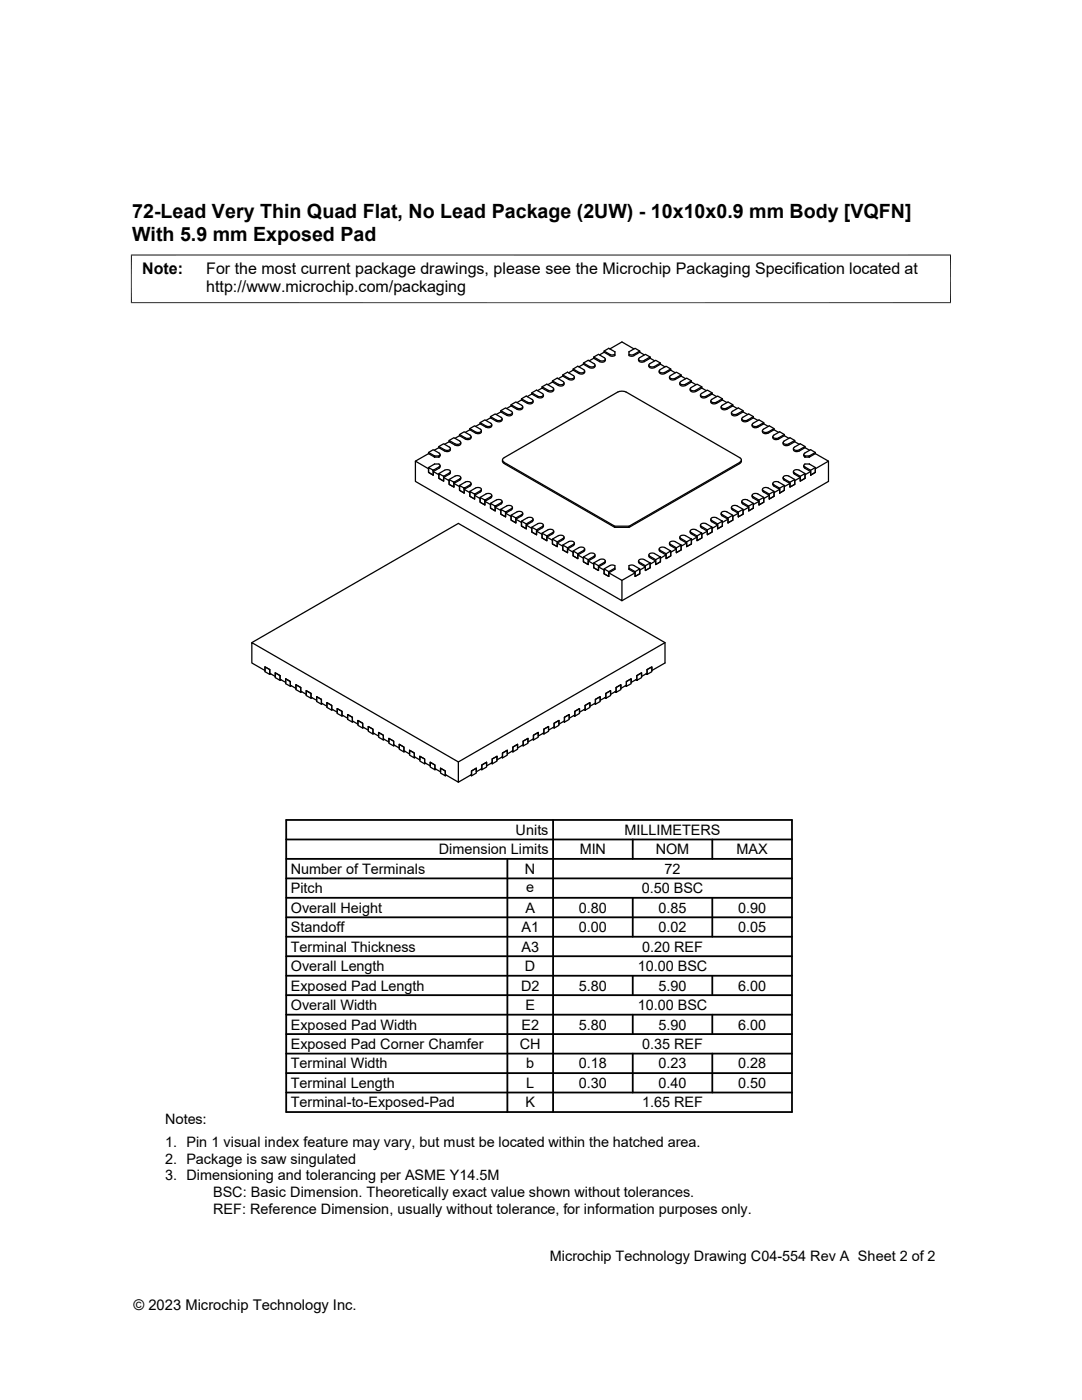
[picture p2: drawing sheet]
<svg xmlns="http://www.w3.org/2000/svg" width="216mm" height="279mm" viewBox="0 0 216 279" stroke-linecap="round" stroke-linejoin="round" font-family="sans-serif">
<g fill="none" stroke="#000" stroke-width=".25">
<path d="M104.1 79.8v-.2l.9-.6 1.2 .7 .2 .3a.74 .74 0 0 1-1.2 .3M104.1 79.8l1.1 .7M104.1 79.6l1.1 .7M104.1 79.8l-1 .5M106.1 78.4l1.2 .7a.67 .67 0 0 0 1.1-.4l-1.3-.8-1 .5v.2M106.1 78.6l1.2 .7a.77 .77 0 0 0 1.1-.3M106.1 78.6l-.9 .6M106.4 80a.67 .67 0 0 1-.4 .6 .67 .67 0 0 1-.8-.1M108.2 77.4l1.1 .7a.77 .77 0 0 0 1.2-.2M108.2 77.2l1.1 .7a.67 .67 0 0 0 1.1-.4l-1.3-.8-.9 .5v.2M108.2 77.4l-.9 .6M108.4 78.8v.2"/>
<path d="M110.2 76.2l1.2 .7M110.2 76.2v-.2l1-.5 1.2 .6 .1 .3a.74 .74 0 0 1-1.1 .3M110.2 76l1.2 .7M110.2 76.2l-.9 .6M110.5 77.6v.3M112.3 74.8l1.2 .7a.67 .67 0 0 0 1.1-.4l-1.4-.8-.9 .5v.3M112.3 75.1l1.2 .6a.77 .77 0 0 0 1.1-.2M112.3 75.1l-.9 .5M112.5 76.4a.67 .67 0 0 1-.3 .6 .67 .67 0 0 1-.8-.1M114.4 73.6l1.1 .7a.67 .67 0 0 0 1.1-.4l-1.3-.8-.9 .5v.3M114.4 73.9l1.1 .6a.77 .77 0 0 0 1.1-.2M114.4 73.9l-.9 .5"/>
<path d="M114.6 75.2v.3M116.4 72.7l1.2 .7a.67 .67 0 0 0 .7 .1 .67 .67 0 0 0 .4-.6M116.4 72.5l1.2 .6a.67 .67 0 0 0 1.1-.4l-1.3-.8-1 .6v.2M116.4 72.7l-.9 .5M116.7 74v.3M118.5 71.2l1.2 .7a.67 .67 0 0 0 1.1-.3l-1.4-.9-.9 .5v.3M118.5 71.5l1.2 .7a.77 .77 0 0 0 1.1-.3M118.5 71.5l-.9 .5M120.5 70.3l1.4 .8 .8-.1M120.5 70.1l1.4 .7 .8-.1M120.5 70.3l-.9 .5M120.8 71.7v.2"/>
<path d="M121.7 69.6l2.4-1.4 2.4 1.4M122.6 70.2l-1.1-.7-1 .6v.2M122.7 70.2v.8M123.3 78.2l-22.7 13.1a.49 .49 0 0 0-.3 .5 .49 .49 0 0 0 .3 .5l22.1 12.7v.2M123.3 78.3a1.88 1.88 0 0 1 1.6 0M124.9 78.2l22.7 13.1a.49 .49 0 0 1 .3 .5 .49 .49 0 0 1-.3 .5l-22.1 12.7M127.7 70.1l-1-.6-1.2 .7v.8M127.7 70.3l-1.4 .8-.8-.1M127.7 70.3v-.2l-1.4 .7-.8-.1M127.7 70.3l.9 .5M129.7 71.2l-.9-.5-1.2 .7a.35 .35 0 0 0-.1 .4 .35 .35 0 0 0 .4 .2h.5l1.3-.8v.3M129.7 71.5l-1.2 .7a.69 .69 0 0 1-.7 .1 .69 .69 0 0 1-.4-.6"/>
<path d="M129.7 71.5l.9 .5M131.8 72.5l-1-.6-1.1 .7a.35 .35 0 0 0-.2 .4 .35 .35 0 0 0 .5 .2h.5l1.3-.7v.2M131.8 72.7l-1.2 .7a.67 .67 0 0 1-.7 .1 .67 .67 0 0 1-.4-.6M131.8 72.7l.9 .5M133.8 73.6l-.9-.5-1.2 .7a.35 .35 0 0 0-.1 .4 .35 .35 0 0 0 .4 .2h.5l1.3-.8v.3M133.8 73.9l-1.1 .6a.69 .69 0 0 1-.8 .2 .69 .69 0 0 1-.4-.7M133.8 73.9l.9 .5M135.9 74.8l-.9-.5-1.2 .7a.35 .35 0 0 0-.2 .4 .35 .35 0 0 0 .5 .2h.5l1.3-.8v.3M135.9 75.1l-1.2 .6a.69 .69 0 0 1-.7 .1 .69 .69 0 0 1-.4-.6M135.9 75.1l.9 .5M137.9 77.3a.35 .35 0 0 0-.1 .5 .35 .35 0 0 0 .4 .2h.5l1.3-.8v.2M138 76l-1-.5-1.2 .6a.35 .35 0 0 0-.1 .5 .35 .35 0 0 0 .4 .2h.6l1.3-.8v.2"/>
<path d="M138 76.2l-1.2 .7a.67 .67 0 0 1-.8 .1 .67 .67 0 0 1-.3-.6M138 76.2l.9 .6M140 77.2l-.9-.5-1.2 .6M140 77.4l-1.1 .7a.69 .69 0 0 1-.8 .1 .69 .69 0 0 1-.4-.6M140 77.4l.9 .6M142.1 78.4l-1-.5-1.1 .6a.35 .35 0 0 0-.2 .5 .35 .35 0 0 0 .5 .2l.5-.1 1.3-.7v.2M142.1 78.6l-1.2 .7a.69 .69 0 0 1-.7 .1 .69 .69 0 0 1-.4-.6M142.1 78.6l.9 .6M144.1 79.6l-.9-.6-1.2 .7a.35 .35 0 0 0-.1 .5 .35 .35 0 0 0 .4 .1h.5l1.3-.7v.2M144.1 79.8l-1.1 .7a.67 .67 0 0 1-.8 .1 .67 .67 0 0 1-.4-.6M144.1 79.8l1 .5M85.5 90.3l1.2 .7"/>
<path d="M85.5 90.5l1.2 .7M85.5 90.5l-2.6 1.5M86.4 94.1l1.2 .6v.8l.9 .5v-.7l1.3-.7 .1-.5M86.7 91h.1M86.7 91h.9v.2h-.9zM87.6 92.6a.3 .3 0 0 1 .2 .3 .3 .3 0 0 1-.2 .3M87.6 94.5l1.2-.7a.68 .68 0 0 1 1.1 .4l-1.4 .9v.9l-.9-.5v-1l.9 .6M87.6 89.1l1.2 .7a.68 .68 0 0 0 1.1-.4l-1.4-.8-.9 .5v.2M87.6 89.3l1.2 .7a.67 .67 0 0 0 .7 .1 .67 .67 0 0 0 .4-.6M87.6 89.3l-.9 .6M87.6 92.6a2.3 2.3 0 0 0-2.1 .7M87.6 90.4a.3 .3 0 0 1 .2 .3 .3 .3 0 0 1-.2 .3"/>
<path d="M87.6 93.2l-1.2 .7v.9l-.9-.5v-1l.9 .6M87.6 90.4l-1.2-.7-.9 .6v.2M87.6 93.4l-1.2 .7v.7l-.9-.5v-.7l-2.6-1.6v4.1l41.2 23.8v-4.1l-2.6-1.5M87.8 92.9l-.2 .5M87.8 90.7l-.2 .5M88.5 95.3l1.1 .6v.8l1 .5v-.7l1.2-.7 .1-.5M89.6 95.7l1.2-.7a.68 .68 0 0 1 1.1 .4l-1.3 .8v1l-1-.5v-1l1 .5M89.6 88.2l1.2 .6a.69 .69 0 0 0 .7 .1 .69 .69 0 0 0 .4-.6M89.6 87.9l1.2 .7a.68 .68 0 0 0 1.1-.4l-1.3-.8-1 .5v.3M89.6 88.2l-.9 .5M90.6 96.5l1.1 .6v.8l.9 .5v-.7l1.2-.7M91.7 87l1.2 .6a.69 .69 0 0 0 .7 .1 .69 .69 0 0 0 .4-.6"/>
<path d="M91.7 86.7l1.2 .7a.68 .68 0 0 0 1.1-.4l-.2-.2M91.7 87l-.9 .5M92.6 97.7l1.1 .6v.7l1 .6v-.8l1.2-.7 .2-.4M93.7 85.5l1.2 .7a.68 .68 0 0 0 1.1-.4l-1.3-.8-1 .5v.3M93.7 98.1l1.2-.7a.68 .68 0 0 1 1.1 .4l-1.3 .8v1l-1-.6v-.9l1 .5M93.7 85.8l1.2 .6a.67 .67 0 0 0 .8 .2 .67 .67 0 0 0 .4-.7M93.7 85.8l-.9 .5M93.8 96.8a.35 .35 0 0 0 .1-.5 .35 .35 0 0 0-.4-.2h-.5l-1.3 .8M93.8 86.8l-1.2-.6-.9 .5v.3M93.8 96.8l-1.2 .6v1l-.9-.5v-1l.9 .5M94 96.5l-.2 .5M94.7 98.8l1.1 .7v.7l1 .6v-.7l1.1-.7 .2-.6"/>
<path d="M95.8 99.3l1.2-.7a.68 .68 0 0 1 1.1 .4l-1.3 .8v1l-1-.6v-.9l1 .5M95.8 84.3l1.2 .7a.68 .68 0 0 0 1.1-.4l-1.3-.8-1 .5v.3M95.8 84.6l1.2 .7a.69 .69 0 0 0 .7 .1 .69 .69 0 0 0 .4-.6M95.8 84.6l-.9 .5M97.9 83.4l1.1 .7M97.9 83.4v-.3l.9-.5 1.2 .7a.35 .35 0 0 1 .1 .4 .35 .35 0 0 1-.4 .2l-.6-.1M97.9 83.1l1.1 .7M97.9 83.4l-.9 .5M99 99.8l-1.1 .7M99.1 99.8a.68 .68 0 0 1 1.1 .4l-1.4 .8v1l-.9-.6v-.9l.9 .5M99.9 82.2l1.2 .7a.77 .77 0 0 0 1.1-.3M99.9 82l1.2 .6a.68 .68 0 0 0 1.1-.3l-1.3-.9-1 .6v.2"/>
<path d="M99.9 82.2l-.9 .5M100.2 83.6a.67 .67 0 0 1-.4 .6 .67 .67 0 0 1-.7-.1M100.3 91.8v.3l.3 .4M100.6 92.5l22.1 12.7h2.8l22.1-12.7M102 81l1.2 .7a.69 .69 0 0 0 .7 .1 .69 .69 0 0 0 .4-.6M102 80.8l1.2 .6a.68 .68 0 0 0 1.1-.3l-1.4-.9-.9 .6v.2M102 81l-.9 .5M102.3 82.4v.2M143.9 81.2v.2M144.1 80.9l1.2-.7 .9 .6v.2M146.2 81l-1.2 .7a.77 .77 0 0 1-1.1-.3M146.2 80.8l-1.2 .6a.68 .68 0 0 1-1.1-.3l.2-.2"/>
<path d="M146.2 81l.9 .5M147.9 91.8v.3l-.3 .4M148.1 99.9l.3-.2h.6l1.3 .8v.9l-.9 .6v-1l-1.3-.8zM148.3 82l-1.2 .6a.68 .68 0 0 1-1.1-.3l1.3-.9 1 .6v.2M148.3 82.2l-1.2 .7a.69 .69 0 0 1-.8 .1 .69 .69 0 0 1-.4-.6M148.3 82.2l.9 .5M150.1 84.8v.2M150.1 98.8v.3M150.1 99.1l.2 .3M150.3 84.5l1.1-.7 1 .5v.3M150.3 99.1a.35 .35 0 0 1-.2-.4 .35 .35 0 0 1 .5-.2h.5l1.3 .8v.9l-1 .6v-1l-1.1-.7M150.3 83.1l-1.2 .7a.68 .68 0 0 1-1.1-.3l1.4-.9 .9 .5v.3"/>
<path d="M150.3 83.4l-1.2 .7a.67 .67 0 0 1-.7 .1 .67 .67 0 0 1-.4-.6M150.3 83.4l.9 .5M152.1 85.9a.69 .69 0 0 0 .4 .7 .69 .69 0 0 0 .8-.2M152.1 97.7l.2 .4 1.2 .7v.8M152.4 99.3l-1 .5M152.4 84.3l-1.2 .7a.68 .68 0 0 1-1.1-.4l.2-.1M152.4 84.6l-1.2 .7a.77 .77 0 0 1-1.1-.3M152.4 84.6l.9 .5M153.3 97.4a.68 .68 0 0 0-1.1 .4l1.3 .8v1M153.3 97.4l1.2 .7v.9l-1 .6M153.5 98.8l-1.1 .7v.7l-1 .6v-.7l-1.1-.7M154.2 87.1v.3"/>
<path d="M154.2 96.5v.2M154.2 96.7l.2 .3 1.2 .7v.7M154.3 96.3l.3-.2h.6l1.3 .8v1l-.9 .5v-1l-1.3-.7zM154.5 85.8v-.3l-1-.5-1.2 .7a.35 .35 0 0 0-.1 .4 .35 .35 0 0 0 .4 .2l.7-.1M154.5 98.1l-1 .5M154.5 85.5l-1.2 .7M154.5 85.8l-1.2 .6M154.5 85.8l.9 .5M155.6 97.7l-1.1 .6v.7l-1 .6M156.3 88.3v.3M156.3 95.3v.2M156.3 95.5l.2 .3"/>
<path d="M156.4 95.6l1.2 .6v1l1-.5v-1l-1.2-.7a.68 .68 0 0 0-1.1 .4l.2 .2M156.4 88l1.2-.6 1 .5v.3M156.5 96.9l-.9 .5M156.5 86.7l-1.2 .7a.68 .68 0 0 1-1.1-.4l1.4-.8 .9 .5v.3M156.5 87l-1.2 .6a.77 .77 0 0 1-1.1-.2M156.5 87l.9 .5M157.6 96.5l-1.1 .6v.8l-.9 .5M158.3 94.1l.1 .5 1.3 .7v.7l.9-.5v-.8l1.2-.6M158.3 89.5a.67 .67 0 0 0 .4 .6 .67 .67 0 0 0 .7-.1M158.6 95.7l-1 .5M158.6 87.9l-1.2 .7a.68 .68 0 0 1-1.1-.4l.2-.2M158.6 88.2l-1.2 .6a.77 .77 0 0 1-1.1-.2"/>
<path d="M158.6 88.2l.9 .5M159.5 93.8l1.1 .7v1l-.9 .5v-.9l-1.2-.7a.35 .35 0 0 1-.1-.5 .35 .35 0 0 1 .4-.2l.6 .1M159.7 95.3l-1.1 .6v.8l-1 .5v-.7l-1.2-.7M160.4 90.7l.2 .5M160.4 92.9l.2 .5 1.2 .7v.7M160.5 92.7l.1-.1a2.3 2.3 0 0 1 2.1 .7v1l-.9 .5v-.9l-1.3-.8-.1-.2zM160.6 91.2h.9M160.6 91.2v-.2h.9v.2M160.6 94.5l-.9 .6M160.6 89.1l-1.1 .7M160.6 89.3l-1.1 .7M160.6 89.3v-.2l-.9-.5-1.2 .6a.35 .35 0 0 0-.1 .5 .35 .35 0 0 0 .4 .2l.6-.1"/>
<path d="M160.6 89.3l.9 .6M162.7 93.3l-.9 .6M162.7 90.5l-1.2 .7M162.7 90.3l-1.2 .7M162.7 90.5v-.2l-.9-.6-1.2 .7a.31 .31 0 0 0-.2 .3 .31 .31 0 0 0 .2 .3M162.7 90.5l2.6 1.5v4.1l-41.2 23.8M165.3 92l-2.6 1.6v.7l-.9 .5M96.8 100.1l1.1 .6v.7l.9 .6v-.8l1.3-.7 .1-.4M98.8 101.2l1.1 .7v.7l1 .5v-.7l1.1-.7 .2-.2M99.9 101.6l1.2-.6a.68 .68 0 0 1 1.1 .3l-1.3 .9v.9l-1-.5v-1l1 .6M100.9 102.4l1.1 .7v.7l.9 .6v-.8l1.2-.7 .2-.5M102 102.8l1.2-.6a.68 .68 0 0 1 1.1 .3l-1.4 .9v1l-.9-.6v-1l.9 .6"/>
<path d="M102.3 101.2v.3M102.9 103.6l1.2 .7v.7l.9 .5v-.7l1.3-.7 .1-.5M104.1 104l.9 .6M105 104.8l1.1 .7v.7l1 .5v-.7l1.1-.7 .2-.2M105.2 103.3a.67 .67 0 0 1 1.1 .4l-1.3 .9v.9l-.9-.5v-1l1.1-.7M106.1 105.2l1.2-.7a.67 .67 0 0 1 1.1 .4l-1.3 .8v1l-1-.5zM106.1 105.2l1 .5M107.1 106l1.1 .6v.8l.9 .5v-.7l1.2-.7 .2-.3M108.2 106.4l1.1-.7a.67 .67 0 0 1 1.1 .4l-1.3 .9v.9l-.9-.5zM108.2 106.4l.9 .6M108.4 104.8v.3M109.1 107.2l1.1 .6v.8l1 .5v-.7l1.2-.8 .1-.4"/>
<path d="M110.2 107.6l1 .5M110.5 106v.2M111.2 108.4l1.1 .6v.7l.9 .6v-.7l1.2-.7 .2-.3M111.4 106.9a.67 .67 0 0 1 1.1 .4l-1.3 .8v1l-1-.5v-1l1.2-.7M112.3 108.8l1.2-.7a.67 .67 0 0 1 1.1 .4l-1.4 .8v1l-.9-.6zM112.3 108.8l.9 .5M113.2 109.6l1.2 .6v.7l.9 .6v-.8l1.2-.6 .1-.3M114.4 110l1.1-.7a.67 .67 0 0 1 1.1 .4l-1.3 .8v1l-.9-.6zM114.4 110l.9 .5M114.6 108.4v.2M115.3 110.7l1.1 .7v.7l1 .6v-.7l1.2-.8 .1-.5M116.4 111.2l1 .5"/>
<path d="M116.7 109.6v.2M117.4 112l1.1 .6v.7l.9 .6v-.8l1.2-.6 .2-.3M117.6 110.5a.67 .67 0 0 1 1.1 .3l-1.3 .9v1l-1-.6v-.9l1.2-.7M118.5 112.4l1.2-.7a.67 .67 0 0 1 1.1 .4l-1.4 .8v1l-.9-.6zM118.5 112.4l.9 .5M119.4 113.1l1.1 .7v.7l1 .5v-.7l1.1-.7M120.5 113.5l1 .6M120.8 112v.2M122.7 105h2.8v.2M122.7 112.9l-.8-.1-1.4 .7v1l1 .5v-.9l1.1-.7M122.7 112.9v.7M125.5 113.4l1.2 .7"/>
<path d="M126.7 114.3l-2.6 1.5M128.8 113.1l-1.1 .7v.7l-1 .5v-.7l-1.2-.7v-.7l.8-.1 1.4 .7v1l-1 .5v-.9l1-.6M129.7 112.4l-.9 .5v1l.9-.6v-.9l-1.2-.7a.68 .68 0 0 0-1.1 .4l1.4 .8M130.6 110.5a.68 .68 0 0 0-1.1 .3l1.3 .9M130.6 110.5l1.2 .7v.9l-1 .6v-1l1-.5M130.8 112l-1.1 .6v.7l-.9 .6v-.8l-1.3-.7-.1-.4M132.9 110.7l-1.1 .7v.7l-1 .6v-.7l-1.2-.8-.1-.5M133.8 110l-.9 .5v1l.9-.6v-.9l-1.1-.7a.68 .68 0 0 0-1.1 .4l1.3 .8M135 109.6l-1.2 .6v.7l-.9 .6v-.8l-1.2-.7-.2-.4M135.9 108.8l-.9 .5v1l.9-.6v-.9l-1.2-.7a.68 .68 0 0 0-1.1 .4l1.4 .8M137 108.4l-1.1 .6v.7l-.9 .6v-.7l-1.3-.8-.1-.4M137.7 106l.2 .5"/>
<path d="M137.9 106.3l1.2 .7M137.9 106.3a.35 .35 0 0 1-.1-.5 .35 .35 0 0 1 .4-.2l.5 .1 1.3 .7v1l-.9 .5v-.9l.9-.6M138 107.6l-1 .5v1l1-.5v-1l-1.2-.7a.69 .69 0 0 0-1.1 .4l1.3 .8M139.1 107.2l-1.1 .6v.8l-1 .5v-.7l-1.2-.8-.1-.4M141.1 106l-1.1 .6v.8l-.9 .5v-.7l-1.2-.7M141.8 103.6l.1 .5 1.3 .7v.7l.9-.5v-.7l1.2-.7M142.1 105.2l-1 .5v1l1-.5v-1l-1.2-.7a.68 .68 0 0 0-1.1 .4l1.3 .8M143.2 104.8l-1.1 .7v.7l-1 .5v-.7l-1.2-.7-.1-.5M143.9 102.4v.3M143.9 102.7l.2 .2M144.1 102.7l1.2 .7v1M144.1 102.9l1.2 .7v.8"/>
<path d="M144.1 102.7a.35 .35 0 0 1-.1-.5 .35 .35 0 0 1 .4-.1h.5l1.3 .7v1l-.9 .6M144.1 104l-.9 .6v.9l.9-.5v-1l-1.1-.7a.69 .69 0 0 0-1.1 .4l1.3 .9M145.9 101.2l.2 .5 1.2 .7v.7M146.1 101l.2-.1h.7l1.3 .7v1l-1 .5v-.9l-1.2-.8zM146.2 102.8l-.9 .6M147.3 102.4l-1.1 .7v.7l-.9 .6M148 100.1l.1 .4 1.3 .7v.8l.9-.6v-.7l1.1-.6M148.3 101.6l-1 .6M149.4 101.2l-1.1 .7v.7l-1 .5M150.3 100.5l-.9 .5M50.2 128.2l41.3 23.9v4l-2.6-1.5v-.7l-1-.6v.7l-1.1-.6v-.7l-.9-.6v.7l-1.2-.6v-.7l-.9-.6v.8l-1.1-.7v-.7l-1-.6v.8l-1.1-.7v-.7l-.9-.6v.8l-1.2-.7v-.7l-.9-.5v.7l-1.1-.7v-.7l-1-.5v.7l-1.1-.6v-.8l-.9-.5v.7l-1.1-.6v-.8l-1-.5v.7l-1.1-.6v-.7l-.9-.6v.7l-1.2-.6v-.7l-.9-.6v.7l-1.1-.6v-.7l-1-.6v.7l-1.1-.6v-.7l-.9-.6v.8l-1.1-.7v-.7l-1-.6v.8l-1.1-.7v-.7l-.9-.5v.7l-1.2-.7v-.7l-.9-.5v.7l-1.1-.6v-.8l-1-.5v.7l-1.1-.6v-.8l-.9-.5v.7l-2.7-1.5zM50.2 128.2l41.3-23.7 41.2 23.7v4.1l-2.6 1.5v-.7l-1 .5v.8l-1.1 .6v-.7l-.9 .5v.8l-1.2 .6v-.7l-.9 .5v.7l-1.1 .7v-.7l-1 .5v.7l-1.1 .7v-.8l-.9 .6v.7l-1.1 .7v-.8l-1 .6v.7l-1.1 .6v-.7l-.9 .6v.7l-1.2 .6v-.7l-.9 .6v.7l-1.1 .6v-.7l-1 .6v.7l-1.1 .6v-.7l-.9 .5v.8l-1.1 .6v-.7l-1 .5v.8l-1.1 .6v-.7l-1 .5v.7l-1.1 .7v-.7l-.9 .5v.7l-1.1 .7v-.8l-1 .6v.7l-1.1 .7v-.8l-.9 .6v.7l-1.1 .7v-.8l-1 .6v.7l-1.1 .6v-.7l-1 .6v.7l-1.1 .6v-.7l-.9 .6v.7l-2.6 1.5"/>
<path d="M54 134.5l-.2 .1v-1l-.9-.5v.9l.9 .6M56.1 135.7l-.2 .1v-1l-1-.5v.9l1 .6M58.1 136.9l-.2 .1v-1l-.9-.5v.9l.9 .6M60.2 138l-.2 .2v-1l-.9-.5v.9l.9 .6M62.3 139.2l-.2 .2v-1l-1-.6v1l1 .6M120.7 139.2l.2 .2v-1l.9-.6v1l-.9 .6M122.7 138l.2 .2v-1l1-.5v.9l-1 .6M124.8 136.9l.2 .1v-1l.9-.5v.9l-.9 .6M126.9 135.7l.2 .1v-1l.9-.5v.9l-.9 .6M128.9 134.5l.2 .1v-1l1-.5v.9l-1 .6M132.7 128.2l-41.2 23.9M64.3 140.4l-.2 .1v-.9l-.9-.6v1l.9 .5"/>
<path d="M66.4 141.6l-.2 .1v-.9l-1-.6v1l1 .5M68.5 142.8l-.3 .1v-.9l-.9-.6v1l.9 .5M70.5 144l-.2 .1v-.9l-.9-.6v1l.9 .5M71.4 143.8l1 .5v1l-1-.5zM72.6 145.2l-.2 .1M73.5 145l.9 .5v1l-.9-.6zM74.6 146.4l-.2 .1M75.5 146.2l1 .5v1l-1-.6zM76.7 147.6l-.2 .1M77.6 147.4l.9 .5v1l-.9-.6zM78.8 148.8l-.3 .1M79.7 148.5l.9 .6v1l-.9-.6z"/>
<path d="M80.8 149.9l-.2 .2M81.7 149.7l1 .6v1l-1-.6zM82.9 151.1l-.2 .2M83.8 150.9l.9 .6v.9l-.9-.5zM84.9 152.3l-.2 .1M85.9 152.1l.9 .6v.9l-.9-.5zM87 153.5l-.2 .1M87.9 153.3l1 .6v.9l-1-.5zM89.1 154.7l-.2 .1M93.9 154.7l.2 .1v-.9l.9-.6v1l-.9 .5M95.9 153.5l.2 .1v-.9l1-.6v1l-1 .5M98 152.3l.2 .1v-.9l1-.6v1l-1 .5"/>
<path d="M100.1 151.1l.2 .2v-1l.9-.6v1l-.9 .6M102.1 149.9l.2 .2v-1l1-.6v1l-1 .6M104.2 148.8l.2 .1v-1l.9-.5v.9l-.9 .6M106.2 147.6l.2 .1v-1l1-.5v.9l-1 .6M108.3 146.4l.2 .1v-1l1-.5v.9l-1 .6M110.4 145.2l.2 .1v-1l.9-.5v1l-.9 .5M112.4 144l.2 .1v-.9l1-.6v1l-1 .5M114.5 142.8l.2 .1v-.9l.9-.6v1l-.9 .5M116.5 141.6l.3 .1v-.9l.9-.6v1l-.9 .5M118.6 140.4l.2 .1v-.9l1-.6v1l-1 .5"/>
</g>
<path d="M26.1 50.9h163.7M26.2 50.8v9.7M189.7 50.8v9.7M26.1 60.4h163.7" fill="none" stroke="#000" stroke-width=".2"/>
<g fill="none" stroke="#000" stroke-width=".36">
<path d="M57.1 179.2h100.9M57.1 175.3h100.9M57.1 171.4h100.9M57.1 167.5h100.9M57.1 163.6h100.9v58.3h-100.9zM101.2 171.4v50.5M110.4 163.6v58.3M126.3 167.5v3.9M126.3 179.2v7.7M142.1 167.5v3.9M142.1 179.2v7.7M57.1 183.1h100.9"/>
<path d="M57.1 194.7h100.9M57.1 190.8h100.9M57.1 186.9h100.9M57.1 198.6h100.9M126.3 194.7v3.9M142.1 194.7v3.9M57.1 214.2h100.9M57.1 202.5h100.9M57.1 206.4h100.9M57.1 218h100.9M57.1 210.3h100.9M126.3 202.5v3.9"/>
<path d="M126.3 210.3v7.7M142.1 202.5v3.9M142.1 210.3v7.7"/>
</g>
<g font-size="3.9">
<text x="26.4" y="43.5">72-Lead Very Thin Quad Flat, No Lead Package (2UW) - 10x10x0.9 mm Body [VQFN]</text>
<text x="26.4" y="48.1">With 5.9 mm Exposed Pad</text>
</g>
<g font-size="3.2">
<text x="28.4" y="54.7">Note:</text>
<text x="41.1" y="58.3">http://www.microchip.com/packaging</text>
<text x="41.1" y="54.7">For the most current package drawings, please see the Microchip Packaging Specification located at</text>
</g>
<g font-size="2.9">
<text x="102.9" y="166.6">Units</text>
<text x="124.6" y="166.6">MILLIMETERS</text>
<text x="87.6" y="170.5">Dimension Limits</text>
<text x="115.7" y="170.5">MIN</text>
<text x="130.8" y="170.5">NOM</text>
<text x="147" y="170.5">MAX</text>
<text x="58" y="174.4">Number of Terminals</text>
<text x="58" y="178.3">Pitch</text>
<text x="104.8" y="174.4">N</text>
<text x="105" y="178">e</text>
<text x="128" y="178.3">0.50 BSC</text>
<text x="132.6" y="174.4">72</text>
<text x="58" y="182.2">Overall Height</text>
<text x="104.8" y="182.2">A</text>
<text x="115.5" y="182.2">0.80</text>
<text x="131.4" y="182.2">0.85</text>
<text x="147.3" y="182.2">0.90</text>
<text x="58" y="189.9">Terminal Thickness</text>
<text x="58" y="186">Standoff</text>
<text x="104.1" y="186">A1</text>
<text x="104.1" y="189.9">A3</text>
<text x="115.5" y="186">0.00</text>
<text x="128.1" y="189.9">0.20 REF</text>
<text x="131.4" y="186">0.02</text>
<text x="147.3" y="186">0.05</text>
<text x="58" y="193.8">Overall Length</text>
<text x="58" y="197.7">Exposed Pad Length</text>
<text x="104" y="197.7">D2</text>
<text x="104.8" y="193.8">D</text>
<text x="115.5" y="197.7">5.80</text>
<text x="127.3" y="193.8">10.00 BSC</text>
<text x="131.4" y="197.7">5.90</text>
<text x="147.3" y="197.7">6.00</text>
<text x="58" y="201.6">Overall Width</text>
<text x="104.8" y="201.6">E</text>
<text x="127.3" y="201.6">10.00 BSC</text>
<text x="58" y="205.5">Exposed Pad Width</text>
<text x="58" y="209.4">Exposed Pad Corner Chamfer</text>
<text x="103.7" y="209.4">CH</text>
<text x="104" y="205.5">E2</text>
<text x="115.5" y="205.5">5.80</text>
<text x="128.1" y="209.4">0.35 REF</text>
<text x="131.4" y="205.5">5.90</text>
<text x="147.3" y="205.5">6.00</text>
<text x="58" y="213.2">Terminal Width</text>
<text x="105" y="213.2">b</text>
<text x="115.5" y="213.2">0.18</text>
<text x="131.4" y="213.2">0.23</text>
<text x="147.3" y="213.2">0.28</text>
<text x="58" y="221">Terminal-to-Exposed-Pad</text>
<text x="58" y="217.1">Terminal Length</text>
<text x="104.8" y="221">K</text>
<text x="105" y="217.1">L</text>
<text x="115.5" y="217.1">0.30</text>
<text x="128.1" y="221">1.65 REF</text>
<text x="131.4" y="217.1">0.40</text>
<text x="147.3" y="217.1">0.50</text>
<text x="32.9" y="224.4">Notes:</text>
<text x="32.9" y="229">1. Pin 1 visual index feature may vary, but must be located within the hatched area.</text>
<text x="32.9" y="232.3">2. Package is saw singulated</text>
<text x="32.9" y="235.6">3. Dimensioning and tolerancing per ASME Y14.5M</text>
<text x="42.5" y="238.9">BSC: Basic Dimension. Theoretically exact value shown without tolerances.</text>
<text x="42.5" y="242.2">REF: Reference Dimension, usually without tolerance, for information purposes only.</text>
<text x="109.7" y="251.7">Microchip Technology Drawing C04-554 Rev A Sheet 2 of 2</text>
<text x="26.6" y="261.3">© 2023 Microchip Technology Inc.</text>
</g>
</svg>
